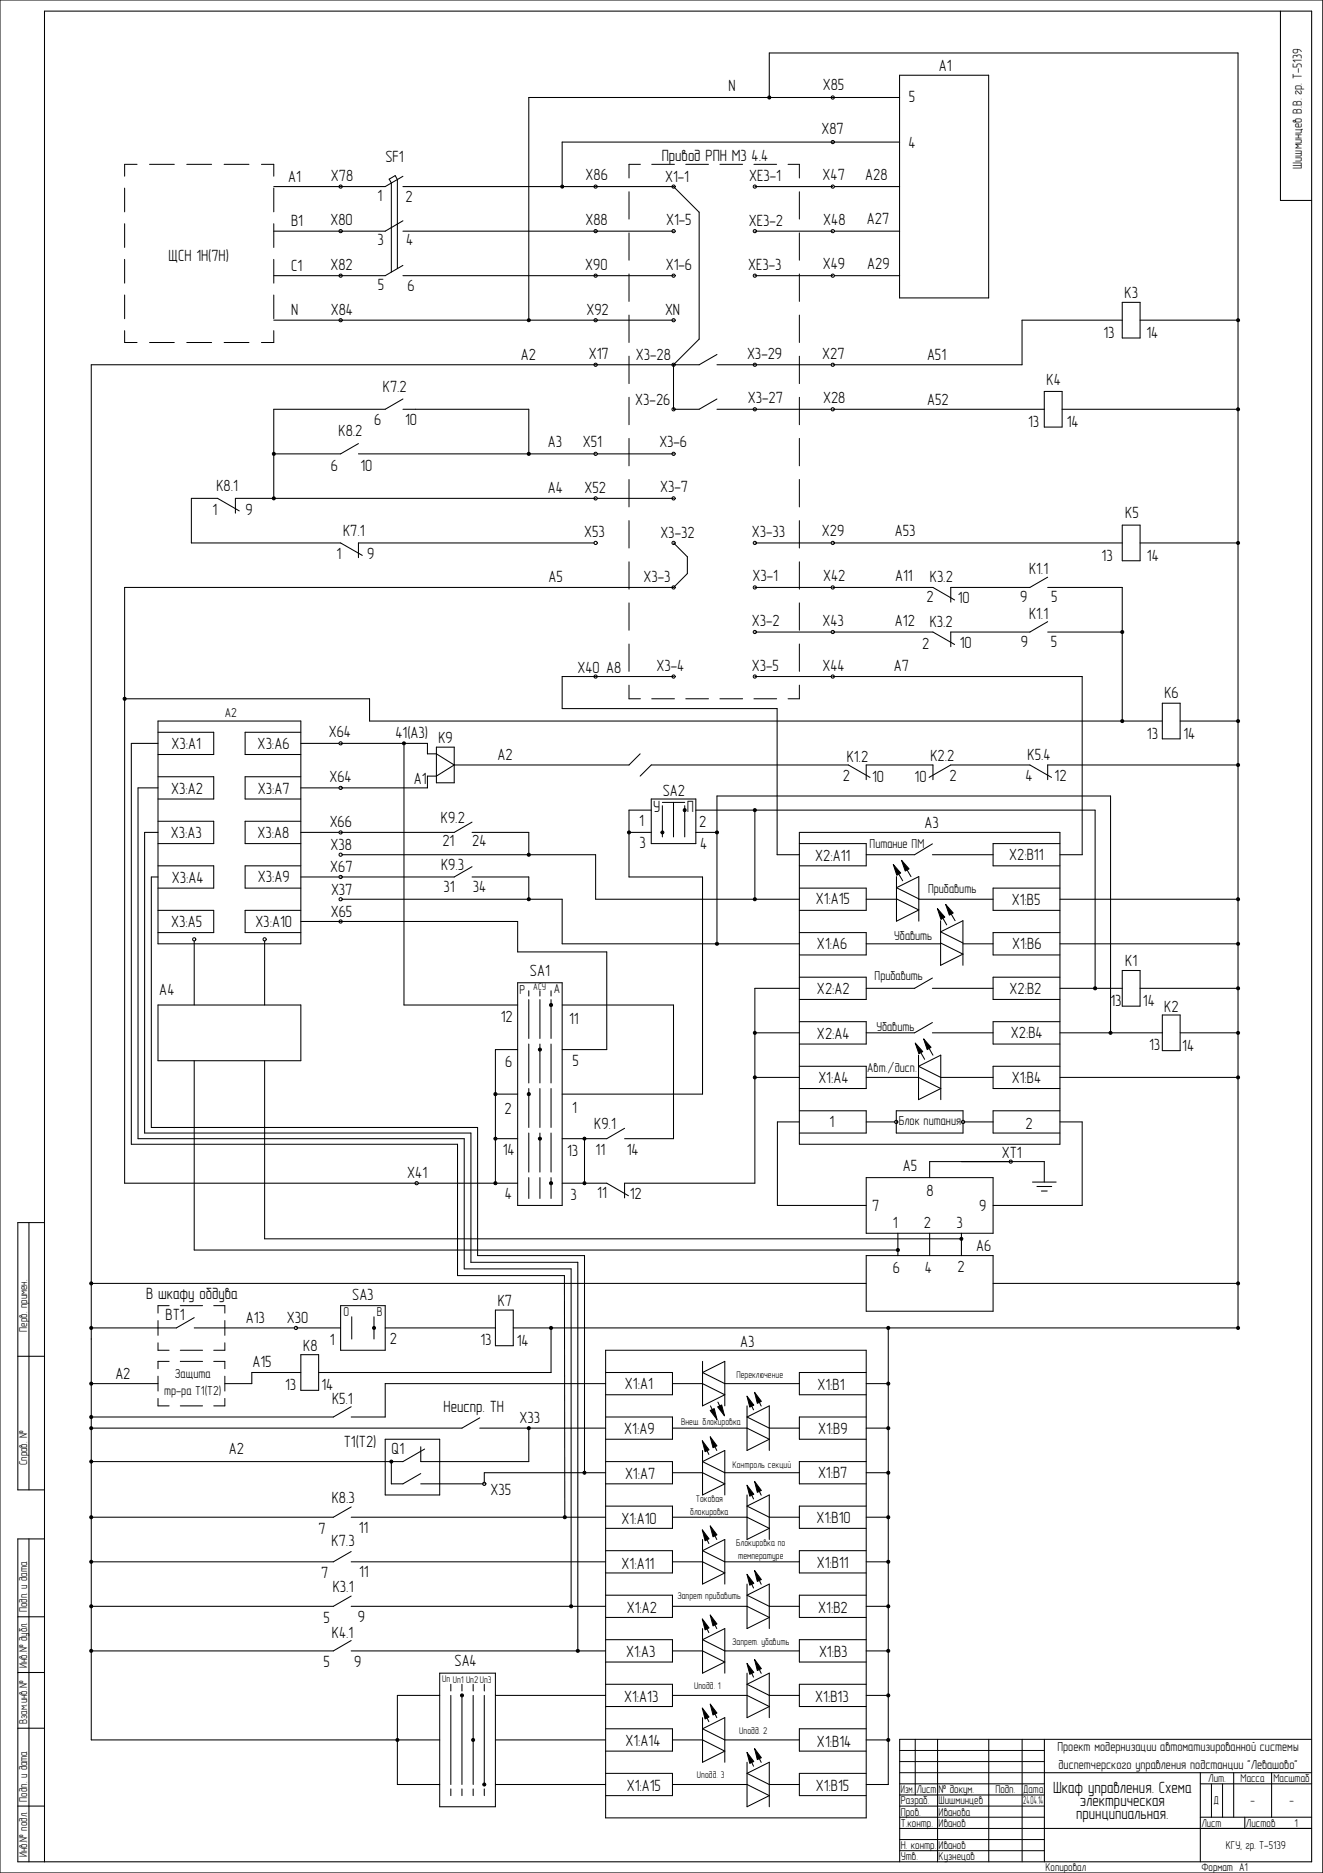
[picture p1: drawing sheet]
<svg xmlns="http://www.w3.org/2000/svg" width="594mm" height="841mm" viewBox="0 0 594 841" stroke-linecap="round" stroke-linejoin="round" font-family="sans-serif">
<g fill="none" stroke="#000" stroke-width=".47">
<path d="M575 5v85h14M403.9 33.8h40v100h-40zM345.4 43.1v-19.3h210.5v572.5M403.9 43.8h-166.5v99.3M180.9 79.2l-7.9 4.6h-50.1M403.9 63.8h-151.5v19.3M180.9 83.8h121.5l11.5 11.5v57l-11.5 11.5v20h11.5l8-4.6M180.9 99.1l-7.9 4.7h-50.1M339 83.8h34.9M374.6 83.8h29.3M180.9 103.8h121.5M180.9 119.2l-7.9 4.6h-50.1"/>
<path d="M339 103.8h34.9M374.6 103.8h29.3M178.4 120.6v-40l-.9-1.7-2.7 1.5 .9 1.8v40M180.9 123.8h121.5M339 123.8h34.9M374.6 123.8h29.3M503.9 135.8h8v16h-8zM122.9 143.8h179.5M321.9 159.2l-8 4.6h-272.9v412.5h348M503.9 143.8h-45v20h-85M511.9 143.8h43.3M180.9 179.2l-7.9 4.6h-50.1v19.3"/>
<path d="M321.9 163.8h51.4M468.9 175.8h8v16h-8zM161 199.2l-8 4.6h-30.1v19.3M180.9 183.8h56.5v19.3M321.9 183.8h51.4M373.9 183.8h95M476.9 183.8h78.3M161 203.8h106.5M268.2 203.8h34.2M107.4 229.4l-9.7-5.6h-11.8v20h67.1l9.7 5.6M267.5 223.8h-161.8v6.6M268.2 223.8h34.2"/>
<path d="M503.9 235.8h8v16h-8zM266.7 243.8h-105.7v6.6M302.5 243.8l6.2 6.2v7.6l-6.2 6.2h-246.5v267.5h131.1M339 243.8h34.3M373.9 243.8h130M470.4 259.2l-8 4.6h-35.5v6.6M511.9 243.8h43.3M339 263.8h34.3M373.9 263.8h45l9.8 5.6M470.4 263.8h33.5v19.3M470.4 279.1l-8 4.7h-35.5v6.6M339 283.8h34.3"/>
<path d="M373.9 283.8h45l9.8 5.6M470.4 283.8h33.5v39.3M56.7 313.8h109.2v10h356M302.4 303.8h-50v14.4h96.6v65.6h9.9M339 303.8h34.3M373.9 303.8h112v80h-9.9M521.9 315.8h8v16h-8zM71 323.8h64.1v100h-64.1zM71 333.8h-12v180h146.4v59h48l.2 107.8M71 328.8h25v10h-25M135.1 333.8h17.1M135.1 328.8h-25v10h25"/>
<path d="M153 333.8h38.9v4.7h4.1l8 5M181.4 334.5v116.8h51.1M196 335.5h8v16h-8zM287.4 338.5l-5 5h-78.4M529.9 323.8h25.3M71 353.8h-9v157.5h146.4v58.5h48.1v150.8M71 348.8h25v10h-25M135.1 353.8h17.1M135.1 348.8h-25v10h25M204 343.5l-8 5h-4.1v5.3h-38.9M287.4 348.5l5-5h88.6l9.7 5.6M292.4 358.8h20.1v20h-20.1z"/>
<path d="M389 350.1v-6.6h29.9v6.6M417.2 349.1l9.7-5.6h35.5l9.8 5.6M555.2 343.5h-84.8v6.6M71 373.8h-6.1v135h146.6v58h48v173.8M71 368.8h25v10h-25M135.1 373.8h17.1M135.1 368.8h-25v10h25M212 373.8h25.4v9.3M212 369.1l-8 4.7h-51M283.2 373.8h9.2M292.4 363.8h-10v30h33.1v97.5h-63.1M297.4 361.8v11.3"/>
<path d="M297.4 373.8v2M297.4 360.3h10.1M302.4 360.3v15.5M307.5 361.8v2M307.5 364.5v11.3M312.5 373.8h8.7M312.5 363.8h179.2v79.3M339 364.5v38.6M358.9 373.8h117.1v140h-117.1zM358.9 378.8h30.1v10h-30.1M418.7 378.9l-8 4.9h-21.7M476 378.8h-30.1v10h30.1"/>
<path d="M71 393.8h-3.1v112.5h146.6v57.5h48v96.8M71 388.8h25v10h-25M135.1 393.8h17.1M135.1 388.8h-25v10h25M153.7 383.8h113.8v20h91.4M212 393.8h25.4v9.3M212 389.2l-8 4.6h-51M358.9 398.8h30.1v10h-30.1M402.5 393.6v20l10.1-5-10.1-5M403.6 392.5l1.7 3M407.3 390.7l1.8 2.9M418.7 383.8h27.2"/>
<path d="M476 398.8h-30.1v10h30.1M71 408.8h25v10h-25M135.1 413.8h97.4v13.6h40v43.9h-20.1M135.1 408.8h-25v10h25M153.7 403.8h98.7v20h106.5M358.9 418.8h30.1v10h-30.1M389 403.8h13.5M412.5 403.8h33.4M412.6 403.6l-10.1-5 10.1-5v20M422.4 413.4v20.1l10-5.1-10-5M423.4 412.3l1.7 3M427.1 410.5l1.8 2.9"/>
<path d="M476 403.8h79.2M476 418.8h-30.1v10h30.1M87.2 422.5v28.8M118.8 422.5v28.8M321.9 423.1v-65.7h176.8v105.7M358.9 438.8h30.1v10h-30.1M389 423.8h33.4M418.7 439.2l-8 4.6h-21.7M432.4 423.4l-10-5 10-5v20.1M432.4 423.8h13.5M476 423.8h79.2M476 438.8h-30.1v10h30.1"/>
<path d="M503.9 435.8h8v16h-8zM71 451.3h64.1v25h-64.1zM232.5 441.3h19.9v100h-19.9zM237.4 444.9v2.4M237.4 448.9v17.4M242.4 444.9v2.4M242.4 448.9v17.4M247.4 444.9v2.4M247.4 448.9v2.4M247.4 452v14.3M252.4 451.3h50v60h-21.9M358.9 458.8h30.1v10h-30.1"/>
<path d="M358.9 443.8h-19.9v87.5h-58.5v6.6M418.7 443.8h27.2M418.7 459.1l-8 4.7h-21.7M476 443.8h27.9M476 458.8h-30.1v10h30.1M511.9 443.8h43.3M521.9 455.8h8v16h-8zM87.2 476.3v85h315.3M118.8 476.3v80h312.2M232.5 471.3h-10v60h-34.7M237.4 468.8v17.5M242.4 468.8v2.5"/>
<path d="M242.4 472v14.3M247.4 468.8v17.5M339.7 463.8h19.2M358.9 478.8h30.1v10h-30.1M412.5 473.8v20l9.9-5-9.9-5h-23.5M413.5 472.7l1.7 3M417.2 470.8l1.7 3M418.7 463.8h27.2M476 463.8h45.9M476 478.8h-30.1v10h30.1M529.9 463.8h25.3M223.2 491.3h9.3"/>
<path d="M237.4 488.8v2.5M237.4 492v14.3M242.4 488.8v17.5M247.4 488.8v17.5M339.7 483.8h19.2M358.9 498.8h30.1v10h-30.1M402.5 498.8h29.9v10h-29.9zM445.9 483.8h-23.5l-9.9-5 9.9-5v20M476 483.8h79.2M476 498.8h-30.1v10h30.1M223.2 511.3h9.3M237.4 508.8v17.5"/>
<path d="M242.4 508.8v2.5M242.4 512v14.3M247.4 508.8v17.5M262.5 512v18.6M280.5 506.6l-8 4.7h-20.1M358.9 503.8h-9.8v37.5h39.9M389 503.8h12.7M433.2 503.8h12.7M476 503.8h9.9v37.5h-40M223.2 531.3h9.3M237.4 528.8v9.3M242.4 528.8v9.3"/>
<path d="M247.4 528.8v2.5M247.4 532v6.1M252.4 531.3h20.1l9.7 5.6M389 528.8h56.9v25h-56.9zM417.4 528.8v-7.2h51.5v9.2M463.6 530.8h10.7M465.6 532.8h6.7M467.6 534.8h2.6M13 549v120M20 549h-12v120h12M403.2 553.8v10M417.4 553.8v10"/>
<path d="M431.7 553.8v10M41 577v204.3h156.4M389 563.8h56.9v25h-56.9zM445.9 576.3h109.3M87.2 591.7l-8 4.6h-37.5M87.2 596.3h45M132.9 596.3h20.1M153 586.3h20v20h-20zM157.9 591.3v10M167.9 591.3v5M167.9 597v4.3M173 596.3h49.5"/>
<path d="M222.5 588.3h8v16h-8zM230.5 596.3h324.7M247.4 597v19.3h-104.3M398.9 597v204.3h-9.9M8 609h12M135.1 608.3h8v16h-8zM135.1 616.3h-22v5h-12.1M271.9 606.3h117.1v210h-117.1zM271.9 616.3h30.1v10h-30.1M315.5 611.3v20l10-5-10-5h-13.5M389 616.3h-30.1v10h30.1M41.7 621.3h29.3"/>
<path d="M157.7 631.7l-8 4.6h-108M215.4 636.7l-8 4.6h-165.7M271.9 621.3h-98.9v15h-15.3M271.9 636.3h30.1v10h-30.1M319 631.3l.8 1.6M322.4 629.6l.8 1.7M335.4 631.3v20l10-5-10-5h-33.4M337.6 631.4l.8 1.7M341 629.7l.8 1.7M358.9 621.3h-33.4l-10-5 10-5v20M389 636.3h-30.1v10h30.1M389 621.3h9.1"/>
<path d="M173 646.3h24.4v25h-24.4zM175.7 657v9.3h5.2l8-4.6M190.7 650.7l-9.8 5.6h-139.2M215.4 641.3h56.5M237.4 642v14.3h-48.5v-6.7M271.9 656.3h30.1v10h-30.1M315.5 651.3v20l10-5-10-5h-13.5M317.5 651.4l.8 1.7M321.1 649.6l.8 1.7M358.9 641.3h-13.5l-10-5 10-5v20M389 656.3h-30.1v10h30.1M389 641.3h9.1"/>
<path d="M157.7 676.7l-8 4.6h-108M188.9 666.3h28.6M271.9 676.3h30.1v10h-30.1M271.9 661.3h-54.4v4.3M335.4 671.3v20l10-5-10-5h-33.4M337.6 671.4l.8 1.7M341 669.7l.8 1.7M358.9 661.3h-33.4l-10-5 10-5v20M389 676.3h-30.1v10h30.1M389 661.3h9.1M13 691v145M20 691h-12v145h581v-831h-569v831"/>
<path d="M157.7 696.7l-8 4.6h-108M157.7 681.3h114.2M271.9 696.3h30.1v10h-30.1M315.5 691.3v20l10-5-10-5h-13.5M317.5 691.4l.8 1.7M321.1 689.7l.8 1.6M358.9 681.3h-13.5l-10-5 10-5v20M389 696.3h-30.1v10h30.1M389 681.3h9.1M157.7 701.3h114.2M157.7 716.7l-8 4.6h-108M271.9 716.3h30.1v10h-30.1"/>
<path d="M335.4 711.3v20l10-5-10-5h-33.4M337.6 711.4l.8 1.7M341 709.7l.8 1.7M358.9 701.3h-33.4l-10-5 10-5v20M389 716.3h-30.1v10h30.1M389 701.3h9.1M8 726h12M157.7 736.6l-8 4.7h-108M157.7 721.3h114.2M271.9 736.3h30.1v10h-30.1M315.5 731.3v20l10-5-10-5h-13.5M317.5 731.4l.8 1.7"/>
<path d="M321.1 729.7l.8 1.6M358.9 721.3h-13.5l-10-5 10-5v20M389 736.3h-30.1v10h30.1M389 721.3h9.1M8 751h12M157.7 741.3h114.2M197.4 751.3h25.1v60h-25.1zM202.4 756.3v3M207.4 756.3v3M212.5 756.3v3M217.5 756.3v3M271.9 756.3h30.1v10h-30.1"/>
<path d="M335.4 751.3v20l10-5-10-5h-33.4M337.6 751.4l.8 1.7M341 749.7l.8 1.7M358.9 741.3h-33.4l-10-5 10-5v20M389 756.3h-30.1v10h30.1M389 741.3h9.1M8 776h12M197.4 761.3h-19v19.3M202.4 761.3v40M207.4 762v39.3M212.5 761.3v20M217.5 761.3v39.3"/>
<path d="M222.5 761.3h49.4M271.9 776.3h30.1v10h-30.1M315.5 771.3v20l10-5-10-5h-13.5M317.5 771.4l.8 1.7M321.1 769.6l.8 1.7M358.9 761.3h-13.5l-10-5 10-5v20M389 776.3h-30.1v10h30.1M389 761.3h9.1M178.4 781.3v20h19M212.5 782v19.3M222.5 781.3h49.4M271.9 796.3h30.1v10h-30.1"/>
<path d="M335.4 791.3v20l10-5-10-5h-33.4M337.6 791.4l.8 1.7M341 789.7l.8 1.6M358.9 781.3h-33.4l-10-5 10-5v20M389 796.3h-30.1v10h30.1M389 781.3h9.1M411 781v25M421 781v55M444 781v55M459 781v55M469 781v55M469 796h120"/>
<path d="M539 796v40M554 796v20M571 796v20M589 781h-185v55M8 811h12M202.4 803.3v3M207.4 803.3v3M212.5 803.3v3M217.5 803.3v3M222.5 801.3h49.4M358.9 801.3h-13.5l-10-5 10-5v20M404 801h65"/>
<path d="M404 806h65M539 801h50M539 816h50M559 816v5M469 821h120"/>
<circle cx="373.9" cy="43.8" r=".71"/>
<circle cx="373.9" cy="63.8" r=".71"/>
<circle cx="153" cy="83.8" r=".71"/>
<circle cx="267.5" cy="83.8" r=".71"/>
<circle cx="302.4" cy="83.8" r=".7"/>
<circle cx="339" cy="83.8" r=".71"/>
<circle cx="374" cy="83.8" r=".7"/>
<circle cx="153" cy="103.8" r=".71"/>
<circle cx="267.5" cy="103.8" r=".72"/>
<circle cx="302.4" cy="103.8" r=".71"/>
<circle cx="339" cy="103.8" r=".72"/>
<circle cx="373.9" cy="103.8" r=".71"/>
<circle cx="153" cy="123.8" r=".72"/>
<circle cx="267.5" cy="123.8" r=".72"/>
<circle cx="302.4" cy="123.8" r=".71"/>
<circle cx="339" cy="123.8" r=".72"/>
<circle cx="373.9" cy="123.8" r=".71"/>
<circle cx="153" cy="143.8" r=".71"/>
<circle cx="267.5" cy="143.8" r=".72"/>
<circle cx="302.4" cy="143.8" r=".71"/>
<circle cx="267.5" cy="163.8" r=".72"/>
<circle cx="302.4" cy="163.8" r=".71"/>
<circle cx="339" cy="163.8" r=".72"/>
<circle cx="373.9" cy="163.8" r=".71"/>
<circle cx="302.4" cy="183.8" r=".71"/>
<circle cx="339" cy="183.8" r=".72"/>
<circle cx="373.9" cy="183.8" r=".71"/>
<circle cx="267.5" cy="203.8" r=".72"/>
<circle cx="302.4" cy="203.8" r=".7"/>
<circle cx="267.5" cy="223.8" r=".72"/>
<circle cx="302.4" cy="223.8" r=".71"/>
<circle cx="267.5" cy="243.8" r=".72"/>
<circle cx="302.4" cy="243.8" r=".7"/>
<circle cx="339" cy="243.8" r=".72"/>
<circle cx="373.9" cy="243.8" r=".71"/>
<circle cx="302.4" cy="263.8" r=".71"/>
<circle cx="339" cy="263.8" r=".72"/>
<circle cx="373.9" cy="263.8" r=".71"/>
<circle cx="339" cy="283.8" r=".72"/>
<circle cx="373.9" cy="283.8" r=".71"/>
<circle cx="267.5" cy="303.8" r=".72"/>
<circle cx="302.4" cy="303.8" r=".71"/>
<circle cx="339" cy="303.8" r=".72"/>
<circle cx="373.9" cy="303.8" r=".71"/>
<circle cx="153" cy="333.8" r=".71"/>
<circle cx="153" cy="353.8" r=".72"/>
<circle cx="153" cy="373.8" r=".71"/>
<circle cx="153" cy="393.8" r=".72"/>
<circle cx="153" cy="383.8" r=".71"/>
<circle cx="153" cy="403.8" r=".71"/>
<circle cx="153" cy="413.8" r=".71"/>
<circle cx="87.2" cy="421.8" r=".71"/>
<circle cx="118.8" cy="421.8" r=".72"/>
<circle cx="402.4" cy="503.8" r=".71"/>
<circle cx="432.4" cy="503.8" r=".71"/>
<circle cx="187.1" cy="531.3" r=".72"/>
<circle cx="453.9" cy="521.6" r=".71"/>
<circle cx="132.9" cy="596.3" r=".71"/>
<circle cx="217.5" cy="666.3" r=".72"/>
</g>
<g fill="none" stroke="#000" stroke-width=".45">
<path d="M0 0h594v841h-594zM61.6 73.8h-5.6v5.3M67.1 73.8h11.2M83.9 73.8h11.1M100.6 73.8h11.2M117.4 73.8h5.5v5.3M287.6 73.8h-5.2v6.1M292.6 73.8h10.3M307.9 73.8h10.2M323.3 73.8h10.2M338.5 73.8h10.2M353.9 73.8h5v6.1"/>
<path d="M56 84.5v10.6M122.9 84.5v10.6M282.4 86.1v12.3M358.9 86.1v12.3M56 100.5v10.6M56 116.5v10.6M122.9 100.5v10.6M122.9 116.5v10.6M282.4 104.6v12.2M358.9 104.6v12.2M56 132.5v10.6M122.9 132.5v10.6"/>
<path d="M282.4 123v12.3M358.9 123v12.3M56 148.5v5.3h5.6M67.1 153.8h11.2M83.9 153.8h11.1M100.6 153.8h11.2M122.9 148.5v5.3h-5.5M282.4 141.5v12.3M282.4 159.9v12.4M358.9 141.5v12.3M358.9 159.9v12.4M282.4 178.4v12.3"/>
<path d="M358.9 178.4v12.3M282.4 196.9v12.3M358.9 196.9v12.3M555.5 183.3l.4-.3 .5 .3v1h-.9zM282.4 215.3v12.3M358.9 215.3v12.3M282.4 233.8v12.3M358.9 233.8v12.3M282.4 252.3v12.2M358.9 252.3v12.2M555.5 243.3h.9v1l-.5 .2-.4-.2zM282.4 270.7v12.3"/>
<path d="M358.9 270.7v12.3M282.4 289.2v12.3M358.9 289.2v12.3M282.4 307.6v6.2h5.2M292.6 313.8h10.3M307.9 313.8h10.2M323.3 313.8h10.2M338.5 313.8h10.2M358.9 307.6v6.2h-5M180.9 333.3h1l.2 .5-.2 .5h-1zM297 373.3h.9v1h-.9l-.3-.5zM401.1 388.2l3.4 3.8-1.8 1z"/>
<path d="M404.8 386.3l3.4 3.8-1.7 1zM338.5 403.3h.9l.3 .5-.3 .5h-.9zM420.9 408l3.4 3.8-1.8 1zM424.6 406.1l3.4 3.9-1.7 .9zM241.9 470.8h1.1v1l-.6 .2-.5-.2zM338.5 463.3h.9l.3 .5-.3 .5h-.9zM411 468.3l3.4 3.9-1.8 1zM414.7 466.5l3.4 3.8-1.8 1zM498.2 463.3h1l.2 .5-.2 .5h-1zM338.5 483.3h.9l.3 .5-.3 .5h-.9zM40.5 595.8l.5-.3 .4 .3v1h-.9zM71 593v6.6"/>
<path d="M75.9 586.3h-4.9v3.3M80.9 586.3h10.1M96 586.3h5v3.3M101 593v6.6M167.5 595.8l.4-.3 .5 .3v1h-.9zM555.5 595.8l.4-.3 .5 .3v1h-.9zM71 603v3.3h4.9M71 617.9v6.7M75.9 611.3h-4.9v3.3M80.9 606.3h10.1M80.9 611.3h10.1M96 611.3h5v3.3"/>
<path d="M101 603v3.3h-5M101 617.9v6.7M71 627.9v3.4h4.9M80.9 631.3h10.1M101 627.9v3.4h-5M318.9 633.3l1.8-.8 1.3 5zM322.2 631.7l1.9-.8 1.2 4.9zM335.4 626.9l3.1 4-1.8 .9zM338.8 625.2l3.1 4-1.8 .9zM40.5 640.8l.5-.3 .4 .3v1h-.9zM40.5 655.8h.9v1l-.4 .2-.5-.2zM175.2 655.8h1v1l-.5 .2-.5-.2z"/>
<path d="M315.3 646.9l3.1 4.1-1.8 .8zM318.9 645.1l3 4.1-1.7 .9zM398.4 640.8l.5-.3 .5 .3v1h-1zM335.4 666.9l3.1 4-1.8 .9zM338.8 665.2l3.1 4-1.8 .9zM315.3 686.9l3.1 4.1-1.8 .9zM318.9 685.1l3 4.1-1.7 .9zM40.5 700.8h.9v1l-.4 .2-.5-.2zM335.4 706.9l3.1 4-1.8 .9zM338.8 705.2l3.1 4.1-1.8 .8zM315.3 726.9l3.1 4.1-1.8 .9zM318.9 725.1l3 4.1-1.7 .9z"/>
<path d="M335.4 746.9l3.1 4.1-1.8 .8zM338.8 745.2l3.1 4.1-1.8 .8zM315.3 766.9l3.1 4.1-1.8 .9zM318.9 765.1l3 4.1-1.7 .9zM335.4 786.8l3.1 4.2-1.8 .8zM338.8 785.2l3.1 4.1-1.8 .8zM404 796h65M404 786h65M404 791h65M217 800.8h.9l.3 .5-.3 .5h-.9zM404 811h65M404 816h65"/>
<path d="M544 801v15M549 801v15M404 821h65M404 826h65M404 831h65M539 821h50"/>
<circle cx="345.4" cy="43.8" r=".72"/>
<circle cx="252.5" cy="83.8" r=".71"/>
<circle cx="237.4" cy="143.8" r=".71"/>
<circle cx="555.9" cy="143.8" r=".69"/>
<circle cx="123" cy="203.8" r=".71"/>
<circle cx="237.4" cy="203.8" r=".72"/>
<circle cx="123" cy="223.8" r=".71"/>
<circle cx="503.9" cy="283.8" r=".71"/>
<circle cx="56" cy="313.8" r=".72"/>
<circle cx="503.9" cy="323.8" r=".71"/>
<circle cx="555.9" cy="323.8" r=".69"/>
<circle cx="555.9" cy="343.5" r=".71"/>
<circle cx="282.4" cy="373.8" r=".71"/>
<circle cx="307.4" cy="363.8" r=".71"/>
<circle cx="322" cy="373.8" r=".71"/>
<circle cx="339" cy="363.8" r=".72"/>
<circle cx="237.4" cy="383.8" r=".72"/>
<circle cx="237.4" cy="403.8" r=".72"/>
<circle cx="555.9" cy="403.8" r=".71"/>
<circle cx="321.9" cy="423.8" r=".71"/>
<circle cx="555.9" cy="423.8" r=".69"/>
<circle cx="247.4" cy="451.3" r=".72"/>
<circle cx="491.7" cy="443.8" r=".72"/>
<circle cx="555.9" cy="443.8" r=".71"/>
<circle cx="555.9" cy="463.8" r=".69"/>
<circle cx="222.5" cy="491.3" r=".72"/>
<circle cx="237.4" cy="491.3" r=".72"/>
<circle cx="555.9" cy="483.8" r=".71"/>
<circle cx="222.4" cy="511.3" r=".71"/>
<circle cx="242.5" cy="511.3" r=".71"/>
<circle cx="262.4" cy="511.3" r=".69"/>
<circle cx="222.5" cy="531.3" r=".72"/>
<circle cx="247.4" cy="531.3" r=".72"/>
<circle cx="262.5" cy="531.3" r=".71"/>
<circle cx="431.7" cy="556.3" r=".69"/>
<circle cx="40.9" cy="576.3" r=".71"/>
<circle cx="403.2" cy="561.3" r=".71"/>
<circle cx="555.9" cy="576.3" r=".71"/>
<circle cx="247.4" cy="596.3" r=".72"/>
<circle cx="398.9" cy="596.3" r=".72"/>
<circle cx="41" cy="621.3" r=".71"/>
<circle cx="41" cy="636.3" r=".71"/>
<circle cx="398.9" cy="621.3" r=".72"/>
<circle cx="237.4" cy="641.3" r=".72"/>
<circle cx="262.5" cy="661.3" r=".71"/>
<circle cx="398.9" cy="661.3" r=".72"/>
<circle cx="41" cy="681.3" r=".71"/>
<circle cx="253.6" cy="681.3" r=".72"/>
<circle cx="398.9" cy="681.3" r=".72"/>
<circle cx="398.9" cy="701.3" r=".72"/>
<circle cx="41" cy="721.3" r=".71"/>
<circle cx="256.5" cy="721.3" r=".72"/>
<circle cx="398.9" cy="721.3" r=".72"/>
<circle cx="41" cy="741.3" r=".69"/>
<circle cx="259.4" cy="741.3" r=".71"/>
<circle cx="398.9" cy="741.3" r=".71"/>
<circle cx="207.4" cy="761.3" r=".71"/>
<circle cx="398.9" cy="761.3" r=".72"/>
<circle cx="178.5" cy="781.3" r=".69"/>
<circle cx="212.5" cy="781.3" r=".69"/>
<circle cx="398.9" cy="781.3" r=".71"/>
</g>
<g fill="#000">
<path d="M555.5 183.3l.4-.3 .5 .3v1h-.9z" fill-rule="evenodd"/>
<path d="M555.5 243.3h.9v1l-.5 .2-.4-.2z" fill-rule="evenodd"/>
<path d="M180.9 333.3h1l.2 .5-.2 .5h-1z" fill-rule="evenodd"/>
<path d="M297 373.3h.9v1h-.9l-.3-.5z" fill-rule="evenodd"/>
<path d="M401.1 388.2l3.4 3.8-1.8 1z" fill-rule="evenodd"/>
<path d="M404.8 386.3l3.4 3.8-1.7 1z" fill-rule="evenodd"/>
<path d="M338.5 403.3h.9l.3 .5-.3 .5h-.9z" fill-rule="evenodd"/>
<path d="M420.9 408l3.4 3.8-1.8 1z" fill-rule="evenodd"/>
<path d="M424.6 406.1l3.4 3.9-1.7 .9z" fill-rule="evenodd"/>
<path d="M241.9 470.8h1.1v1l-.6 .2-.5-.2z" fill-rule="evenodd"/>
<path d="M338.5 463.3h.9l.3 .5-.3 .5h-.9z" fill-rule="evenodd"/>
<path d="M411 468.3l3.4 3.9-1.8 1z" fill-rule="evenodd"/>
<path d="M414.7 466.5l3.4 3.8-1.8 1z" fill-rule="evenodd"/>
<path d="M498.2 463.3h1l.2 .5-.2 .5h-1z" fill-rule="evenodd"/>
<path d="M338.5 483.3h.9l.3 .5-.3 .5h-.9z" fill-rule="evenodd"/>
<path d="M40.5 595.8l.5-.3 .4 .3v1h-.9z" fill-rule="evenodd"/>
<path d="M167.5 595.8l.4-.3 .5 .3v1h-.9z" fill-rule="evenodd"/>
<path d="M555.5 595.8l.4-.3 .5 .3v1h-.9z" fill-rule="evenodd"/>
<path d="M318.9 633.3l1.8-.8 1.3 5z" fill-rule="evenodd"/>
<path d="M322.2 631.7l1.9-.8 1.2 4.9z" fill-rule="evenodd"/>
<path d="M335.4 626.9l3.1 4-1.8 .9z" fill-rule="evenodd"/>
<path d="M338.8 625.2l3.1 4-1.8 .9z" fill-rule="evenodd"/>
<path d="M40.5 640.8l.5-.3 .4 .3v1h-.9z" fill-rule="evenodd"/>
<path d="M40.5 655.8h.9v1l-.4 .2-.5-.2z" fill-rule="evenodd"/>
<path d="M175.2 655.8h1v1l-.5 .2-.5-.2z" fill-rule="evenodd"/>
<path d="M315.3 646.9l3.1 4.1-1.8 .8z" fill-rule="evenodd"/>
<path d="M318.9 645.1l3 4.1-1.7 .9z" fill-rule="evenodd"/>
<path d="M398.4 640.8l.5-.3 .5 .3v1h-1z" fill-rule="evenodd"/>
<path d="M335.4 666.9l3.1 4-1.8 .9z" fill-rule="evenodd"/>
<path d="M338.8 665.2l3.1 4-1.8 .9z" fill-rule="evenodd"/>
<path d="M315.3 686.9l3.1 4.1-1.8 .9z" fill-rule="evenodd"/>
<path d="M318.9 685.1l3 4.1-1.7 .9z" fill-rule="evenodd"/>
<path d="M40.5 700.8h.9v1l-.4 .2-.5-.2z" fill-rule="evenodd"/>
<path d="M335.4 706.9l3.1 4-1.8 .9z" fill-rule="evenodd"/>
<path d="M338.8 705.2l3.1 4.1-1.8 .8z" fill-rule="evenodd"/>
<path d="M315.3 726.9l3.1 4.1-1.8 .9z" fill-rule="evenodd"/>
<path d="M318.9 725.1l3 4.1-1.7 .9z" fill-rule="evenodd"/>
<path d="M335.4 746.9l3.1 4.1-1.8 .8z" fill-rule="evenodd"/>
<path d="M338.8 745.2l3.1 4.1-1.8 .8z" fill-rule="evenodd"/>
<path d="M315.3 766.9l3.1 4.1-1.8 .9z" fill-rule="evenodd"/>
<path d="M318.9 765.1l3 4.1-1.7 .9z" fill-rule="evenodd"/>
<path d="M335.4 786.8l3.1 4.2-1.8 .8z" fill-rule="evenodd"/>
<path d="M338.8 785.2l3.1 4.1-1.8 .8z" fill-rule="evenodd"/>
<path d="M217 800.8h.9l.3 .5-.3 .5h-.9z" fill-rule="evenodd"/>
<circle cx="345.4" cy="43.8" r=".72"/>
<circle cx="252.5" cy="83.8" r=".71"/>
<circle cx="237.4" cy="143.8" r=".71"/>
<circle cx="555.9" cy="143.8" r=".69"/>
<circle cx="123" cy="203.8" r=".71"/>
<circle cx="237.4" cy="203.8" r=".72"/>
<circle cx="123" cy="223.8" r=".71"/>
<circle cx="503.9" cy="283.8" r=".71"/>
<circle cx="56" cy="313.8" r=".72"/>
<circle cx="503.9" cy="323.8" r=".71"/>
<circle cx="555.9" cy="323.8" r=".69"/>
<circle cx="555.9" cy="343.5" r=".71"/>
<circle cx="282.4" cy="373.8" r=".71"/>
<circle cx="307.4" cy="363.8" r=".71"/>
<circle cx="322" cy="373.8" r=".71"/>
<circle cx="339" cy="363.8" r=".72"/>
<circle cx="237.4" cy="383.8" r=".72"/>
<circle cx="237.4" cy="403.8" r=".72"/>
<circle cx="555.9" cy="403.8" r=".71"/>
<circle cx="321.9" cy="423.8" r=".71"/>
<circle cx="555.9" cy="423.8" r=".69"/>
<circle cx="247.4" cy="451.3" r=".72"/>
<circle cx="491.7" cy="443.8" r=".72"/>
<circle cx="555.9" cy="443.8" r=".71"/>
<circle cx="555.9" cy="463.8" r=".69"/>
<circle cx="222.5" cy="491.3" r=".72"/>
<circle cx="237.4" cy="491.3" r=".72"/>
<circle cx="555.9" cy="483.8" r=".71"/>
<circle cx="222.4" cy="511.3" r=".71"/>
<circle cx="242.5" cy="511.3" r=".71"/>
<circle cx="262.4" cy="511.3" r=".69"/>
<circle cx="222.5" cy="531.3" r=".72"/>
<circle cx="247.4" cy="531.3" r=".72"/>
<circle cx="262.5" cy="531.3" r=".71"/>
<circle cx="431.7" cy="556.3" r=".69"/>
<circle cx="40.9" cy="576.3" r=".71"/>
<circle cx="403.2" cy="561.3" r=".71"/>
<circle cx="555.9" cy="576.3" r=".71"/>
<circle cx="247.4" cy="596.3" r=".72"/>
<circle cx="398.9" cy="596.3" r=".72"/>
<circle cx="41" cy="621.3" r=".71"/>
<circle cx="41" cy="636.3" r=".71"/>
<circle cx="398.9" cy="621.3" r=".72"/>
<circle cx="237.4" cy="641.3" r=".72"/>
<circle cx="262.5" cy="661.3" r=".71"/>
<circle cx="398.9" cy="661.3" r=".72"/>
<circle cx="41" cy="681.3" r=".71"/>
<circle cx="253.6" cy="681.3" r=".72"/>
<circle cx="398.9" cy="681.3" r=".72"/>
<circle cx="398.9" cy="701.3" r=".72"/>
<circle cx="41" cy="721.3" r=".71"/>
<circle cx="256.5" cy="721.3" r=".72"/>
<circle cx="398.9" cy="721.3" r=".72"/>
<circle cx="41" cy="741.3" r=".69"/>
<circle cx="259.4" cy="741.3" r=".71"/>
<circle cx="398.9" cy="741.3" r=".71"/>
<circle cx="207.4" cy="761.3" r=".71"/>
<circle cx="398.9" cy="761.3" r=".72"/>
<circle cx="178.5" cy="781.3" r=".69"/>
<circle cx="212.5" cy="781.3" r=".69"/>
<circle cx="398.9" cy="781.3" r=".71"/>
</g>
<g font-size="6.4">
<text x="421.6" y="32">A1</text>
<text x="327.2" y="40.9">N</text>
<text x="369.5" y="40.2">X85</text>
<text x="408.1" y="45.8">5</text>
<text x="368.8" y="60.1">X87</text>
<text x="407.9" y="66.4">4</text>
<text x="173.1" y="72.6">SF1</text>
<text x="297.1" y="72.1">Привод РПН М3 4.4</text>
<text x="129.5" y="81.6">А1</text>
<text x="148.6" y="81.4">X78</text>
<text x="263" y="81">X86</text>
<text x="298.7" y="81.7">X1-1</text>
<text x="336.3" y="81.5">XE3-1</text>
<text x="369.4" y="80.6">X47</text>
<text x="388.5" y="80.8">A28</text>
<text x="169.5" y="90.3">1</text>
<text x="182.1" y="90.6">2</text>
<text x="130.7" y="101.3">B1</text>
<text x="148.4" y="100.8">X80</text>
<text x="262.9" y="101.1">X88</text>
<text x="299.2" y="101.2">X1-5</text>
<text x="336.2" y="101.4">XE3-2</text>
<text x="369.7" y="101">X48</text>
<text x="389.3" y="100.7">A27</text>
<text x="169.5" y="109.9">3</text>
<text x="182.4" y="110.1">4</text>
<text x="75.7" y="117.2">ЩСН 1Н(7Н)</text>
<text x="130.7" y="121.5">C1</text>
<text x="148.4" y="121.1">X82</text>
<text x="262.8" y="121.4">X90</text>
<text x="299" y="121.2">X1-6</text>
<text x="336" y="121.2">XE3-3</text>
<text x="369.4" y="120.7">X49</text>
<text x="389.5" y="120.6">A29</text>
<text x="169.6" y="130.3">5</text>
<text x="182.9" y="130.6">6</text>
<text x="505" y="133.9">К3</text>
<text x="130.8" y="141.6">N</text>
<text x="148.5" y="141.4">X84</text>
<text x="263.4" y="141.6">X92</text>
<text x="298.6" y="141.5">XN</text>
<text x="495.5" y="152">13</text>
<text x="514.8" y="152">14</text>
<text x="233.9" y="161.7">A2</text>
<text x="264.5" y="161.3">X17</text>
<text x="285.5" y="161.5">X3-28</text>
<text x="335.4" y="161.3">X3-29</text>
<text x="369.2" y="161.1">X27</text>
<text x="416.3" y="161.5">A51</text>
<text x="469.9" y="173">К4</text>
<text x="172" y="176.1">К7.2</text>
<text x="285.3" y="182">X3-26</text>
<text x="335.8" y="181.1">X3-27</text>
<text x="369.6" y="181">X28</text>
<text x="416.4" y="181.7">A52</text>
<text x="168" y="190.8">6</text>
<text x="182" y="190.9">10</text>
<text x="461.6" y="191.8">13</text>
<text x="479" y="191.7">14</text>
<text x="152" y="195.6">К8.2</text>
<text x="246" y="200.9">A3</text>
<text x="261.7" y="200.8">X51</text>
<text x="296.1" y="200.7">X3-6</text>
<text x="148.5" y="211.4">6</text>
<text x="161.9" y="211.3">10</text>
<text x="97.2" y="220.6">К8.1</text>
<text x="246" y="221.4">A4</text>
<text x="262.4" y="221.4">X52</text>
<text x="296.4" y="220.9">X3-7</text>
<text x="95.4" y="231.1">1</text>
<text x="110.2" y="231.1">9</text>
<text x="505.2" y="232.5">К5</text>
<text x="154.1" y="240.5">К7.1</text>
<text x="262.4" y="241">X53</text>
<text x="296.5" y="241.4">X3-32</text>
<text x="337.6" y="240.9">X3-33</text>
<text x="369.1" y="240.8">X29</text>
<text x="401.8" y="240.9">A53</text>
<text x="151.1" y="251.1">1</text>
<text x="164.8" y="251">9</text>
<text x="494.7" y="251.8">13</text>
<text x="515" y="251.8">14</text>
<text x="462.1" y="257.8">К1.1</text>
<text x="246.3" y="261.5">A5</text>
<text x="289" y="261.1">X3-3</text>
<text x="337.9" y="261.1">X3-1</text>
<text x="369.6" y="260.8">X42</text>
<text x="401.9" y="260.9">A11</text>
<text x="417.5" y="261.5">К3.2</text>
<text x="416" y="270.5">2</text>
<text x="430.1" y="270.6">10</text>
<text x="458.1" y="270.5">9</text>
<text x="472" y="270.3">5</text>
<text x="337.6" y="281.1">X3-2</text>
<text x="369.3" y="281.1">X43</text>
<text x="401.9" y="281.2">A12</text>
<text x="417.5" y="281.4">К3.2</text>
<text x="462.1" y="278">К1.1</text>
<text x="414.1" y="291.2">2</text>
<text x="431" y="291.2">10</text>
<text x="458.3" y="290.4">9</text>
<text x="471.8" y="290.7">5</text>
<text x="259.3" y="302">X40 A8</text>
<text x="294.8" y="301.2">X3-4</text>
<text x="337.6" y="301.2">X3-5</text>
<text x="369.3" y="301.2">X44</text>
<text x="401.4" y="301.1">A7</text>
<text x="522.9" y="313.4">К6</text>
<text x="147.6" y="331.1">X64</text>
<text x="177.6" y="331.2">41(A3)</text>
<text x="196.9" y="333.8">K9</text>
<text x="515" y="331.9">13</text>
<text x="531.4" y="331.7">14</text>
<text x="77" y="336.5">X3:A1</text>
<text x="115.7" y="336.4">X3:A6</text>
<text x="223.4" y="341.2">A2</text>
<text x="417.8" y="341.8">K2.2</text>
<text x="461.4" y="341.3">K5.4</text>
<text x="380.2" y="342.1">K1.2</text>
<text x="148" y="351.3">X64</text>
<text x="185.8" y="351.8">A1</text>
<text x="378.5" y="350.9">2</text>
<text x="391.6" y="351.1">10</text>
<text x="410.7" y="351">10</text>
<text x="426.3" y="350.9">2</text>
<text x="460.5" y="350.8">4</text>
<text x="473.6" y="350.9">12</text>
<text x="76.9" y="356.4">X3:A2</text>
<text x="115.8" y="356.6">X3:A7</text>
<text x="297.6" y="357.3">SA2</text>
<text x="293.3" y="364.7">У</text>
<text x="308.4" y="364.6">П</text>
<text x="148" y="371.1">X66</text>
<text x="198" y="369.4">K9.2</text>
<text x="287" y="370.8">1</text>
<text x="313.9" y="371.3">2</text>
<text x="415.2" y="371.7">A3</text>
<text x="76.7" y="376.2">X3:A3</text>
<text x="115.7" y="376.1">X3:A8</text>
<text x="148.3" y="381.6">X38</text>
<text x="198.6" y="379.8">21</text>
<text x="212.1" y="380.1">24</text>
<text x="287.1" y="380.8">3</text>
<text x="314.4" y="381.2">4</text>
<text x="366.1" y="386.4">X2:A11</text>
<text x="453.2" y="386.2">X2:B11</text>
<text x="148.3" y="391.6">X67</text>
<text x="198" y="390.6">K9.3</text>
<text x="77.1" y="396.4">X3:A4</text>
<text x="115.7" y="396.2">X3:A9</text>
<text x="148.6" y="401.8">X37</text>
<text x="199.1" y="400.4">31</text>
<text x="212.3" y="400.5">34</text>
<text x="366.3" y="406">X1:A15</text>
<text x="454.3" y="406.2">X1:B5</text>
<text x="148.5" y="411.7">X65</text>
<text x="76.8" y="416.3">X3:A5</text>
<text x="114.7" y="416.2">X3:A10</text>
<text x="366.9" y="426.1">X1:A6</text>
<text x="454.5" y="426.1">X1:B6</text>
<text x="505.2" y="433.9">K1</text>
<text x="238" y="438.4">SA1</text>
<text x="71.5" y="446.7">A4</text>
<text x="366.9" y="446.3">X2:A2</text>
<text x="453.3" y="446.5">X2:B2</text>
<text x="498.6" y="451.7">13</text>
<text x="513.2" y="451.7">14</text>
<text x="522.8" y="454.6">K2</text>
<text x="224.9" y="459">12</text>
<text x="255.5" y="460">11</text>
<text x="366.9" y="466.6">X2:A4</text>
<text x="453.9" y="466.1">X2:B4</text>
<text x="516" y="471.7">13</text>
<text x="530.9" y="471.8">14</text>
<text x="226.8" y="479">6</text>
<text x="257" y="478.9">5</text>
<text x="367.5" y="486.4">X1:A4</text>
<text x="454.4" y="486.2">X1:B4</text>
<text x="226.5" y="500.4">2</text>
<text x="256.9" y="499.8">1</text>
<text x="266.9" y="507">K9.1</text>
<text x="372.5" y="506.1">1</text>
<text x="460.4" y="506.9">2</text>
<text x="225.8" y="518.7">14</text>
<text x="254.7" y="519">13</text>
<text x="267.5" y="518.8">11</text>
<text x="281.5" y="518.5">14</text>
<text x="449.8" y="520.1">XT1</text>
<text x="405.4" y="525.7">A5</text>
<text x="182.9" y="529">X41</text>
<text x="226.7" y="538.4">4</text>
<text x="256.2" y="538.7">3</text>
<text x="268.2" y="537.9">11</text>
<text x="282.8" y="538.2">12</text>
<text x="416.1" y="537">8</text>
<text x="391.7" y="544">7</text>
<text x="439.8" y="543.7">9</text>
<text x="400.9" y="551.5">1</text>
<text x="414.9" y="551.3">2</text>
<text x="429.6" y="551.2">3</text>
<text x="438.3" y="561.7">A6</text>
<text x="400.9" y="571.5">6</text>
<text x="415.3" y="571.5">4</text>
<text x="430" y="571.2">2</text>
<text x="65.6" y="583.1">В шкафу обдува</text>
<text x="158.2" y="583.8">SA3</text>
<text x="223.5" y="586.6">K7</text>
<text x="74.4" y="592.5">BT1</text>
<text x="128.7" y="593.9">X30</text>
<text x="110.4" y="594.2">A13</text>
<text x="148.1" y="603.8">1</text>
<text x="175.1" y="603.5">2</text>
<text x="215.8" y="604.1">13</text>
<text x="232.1" y="604.2">14</text>
<text x="332.4" y="604.6">A3</text>
<text x="136.1" y="606.4">K8</text>
<text x="113.4" y="613.8">A15</text>
<text x="51.8" y="619.1">A2</text>
<text x="280.6" y="623.9">X1:A1</text>
<text x="128" y="624">13</text>
<text x="144.4" y="624.3">14</text>
<text x="367.1" y="624.2">X1:B1</text>
<text x="149.1" y="630.4">K5.1</text>
<text x="199.2" y="634.1">Неиспр. ТН</text>
<text x="233.3" y="638.8">X33</text>
<text x="280.3" y="643.8">X1:A9</text>
<text x="367.3" y="643.7">X1:B9</text>
<text x="102.8" y="653.1">A2</text>
<text x="154.4" y="649.5">Т1(Т2)</text>
<text x="175.9" y="653">Q1</text>
<text x="280.7" y="664.1">X1:A7</text>
<text x="367.3" y="663.8">X1:B7</text>
<text x="220.3" y="671.2">X35</text>
<text x="149" y="674.8">K8.3</text>
<text x="366.6" y="683.9">X1:B10</text>
<text x="143.1" y="688.8">7</text>
<text x="161.1" y="688.5">11</text>
<text x="279.1" y="684.3">X1:A10</text>
<text x="148.9" y="694.4">K7.3</text>
<text x="279.1" y="704.4">X1:A11</text>
<text x="366.7" y="703.9">X1:B11</text>
<text x="144.2" y="708.7">7</text>
<text x="161.3" y="708.3">11</text>
<text x="149.4" y="714.9">K3.1</text>
<text x="281.4" y="724.2">X1:A2</text>
<text x="367.5" y="724.2">X1:B2</text>
<text x="145.2" y="728.6">5</text>
<text x="160.7" y="728.3">9</text>
<text x="149" y="735.6">K4.1</text>
<text x="145.2" y="748.5">5</text>
<text x="159.1" y="748.4">9</text>
<text x="204.1" y="747.9">SA4</text>
<text x="281.1" y="744.2">X1:A3</text>
<text x="367.8" y="744.1">X1:B3</text>
<text x="280.3" y="764.2">X1:A13</text>
<text x="366.1" y="764.1">X1:B13</text>
<text x="280.8" y="784">X1:A14</text>
<text x="366.9" y="784.2">X1:B14</text>
<text x="366.3" y="804">X1:B15</text>
<text x="281.4" y="804">X1:A15</text>
<text x="472.9" y="805.3">Шкаф управления. Схема</text>
<text x="484.8" y="811">электрическая</text>
<text x="483.2" y="816.7">принципиальная.</text>
</g>
<g font-size="5.1">
<text x="584.6" y="75.7" transform="rotate(-90 584.6 75.7)">Шишминцев В.В. гр. Т-5139</text>
<text x="101" y="321.7">A2</text>
<text x="390.5" y="380.6">Питание ПМ</text>
<text x="416.8" y="401">Прибавить</text>
<text x="401.5" y="422">Убавить</text>
<text x="392.7" y="440">Прибавить</text>
<text x="233.3" y="446.2">Р</text>
<text x="248.8" y="446.1">А</text>
<text x="393.6" y="463">Убавить</text>
<text x="389.4" y="481.5">Авт./дисп.</text>
<text x="403.6" y="505.4">Блок питания</text>
<text x="154.3" y="591.1">O</text>
<text x="169.2" y="591">B</text>
<text x="78.5" y="618.6">Защита</text>
<text x="73.7" y="626.6">тр-ра Т1(Т2)</text>
<text x="474.9" y="786.2">Проект модернизации автоматизированной системы</text>
<text x="475.3" y="794.2">диспетчерского управления подстанции &quot;Левашово&quot;</text>
</g>
<g font-size="4.5">
<text x="12.2" y="598" transform="rotate(-90 12.2 598)">Перв. примен.</text>
<text x="12.2" y="658" transform="rotate(-90 12.2 658)">Справ. №</text>
<text x="12.2" y="724" transform="rotate(-90 12.2 724)">Подп. и дата</text>
<text x="12.2" y="749" transform="rotate(-90 12.2 749)">Инв.№ дубл.</text>
<text x="12.2" y="774" transform="rotate(-90 12.2 774)">Взам.инв.№</text>
<text x="542.5" y="800.2">Лит.</text>
<text x="557.1" y="800.2">Масса</text>
<text x="571.8" y="800.2">Масштаб</text>
<text x="12.2" y="809" transform="rotate(-90 12.2 809)">Подп. и дата</text>
<text x="404.5" y="805.3">Изм.</text>
<text x="411.5" y="805.3">Лист</text>
<text x="421.5" y="805.3">№ докум.</text>
<text x="447" y="805.3">Подп.</text>
<text x="459.5" y="805.3">Дата</text>
<text x="404.5" y="810.3">Разраб.</text>
<text x="404.5" y="815.3">Пров.</text>
<text x="421.5" y="810.3">Шишминцев</text>
<text x="421.5" y="815.3">Иванова</text>
<text x="459.5" y="810.3">24.04.14</text>
<text x="544.9" y="810.1">Д</text>
<text x="561.5" y="810.3">-</text>
<text x="579" y="810.3">-</text>
<text x="404.5" y="820.3">Т.контр.</text>
<text x="421.5" y="820.3">Иванов</text>
<text x="539.5" y="820.3">Лист</text>
<text x="559.5" y="820.3">Листов</text>
<text x="581.2" y="820.3">1</text>
<text x="404.5" y="830.2">Н. контр.</text>
<text x="421.5" y="830.2">Иванов</text>
<text x="550.5" y="830.2">КГУ, гр. Т-5139</text>
<text x="12.2" y="834" transform="rotate(-90 12.2 834)">Инв.№ подл.</text>
<text x="404.5" y="835.2">Утв.</text>
<text x="421.5" y="835.2">Кузнецов</text>
<text x="469.5" y="840.2">Копировал</text>
<text x="539.5" y="840.2">Формат A1</text>
</g>
<g font-size="3.8">
<text x="239.4" y="444.6">АСУ</text>
<text x="330.7" y="618.7">Переключение</text>
<text x="305.9" y="639.8">Внеш. блокировка</text>
<text x="328.9" y="659">Контроль секций</text>
<text x="312.5" y="674.3">Токовая</text>
<text x="310" y="680.3">блокировка</text>
<text x="330.6" y="694.1">Блокировка по</text>
<text x="331.5" y="700.1">температуре</text>
<text x="304.2" y="718.1">Запрет прибавить</text>
<text x="328.8" y="738.8">Запрет. убавить</text>
<text x="198.5" y="755.3">Uп Uп1 Uп2Uп3</text>
<text x="311.7" y="758.3">Uподд. 1</text>
<text x="332" y="778.7">Uподд. 2</text>
<text x="313" y="798.5">Uподд. 3</text>
</g>
</svg>
